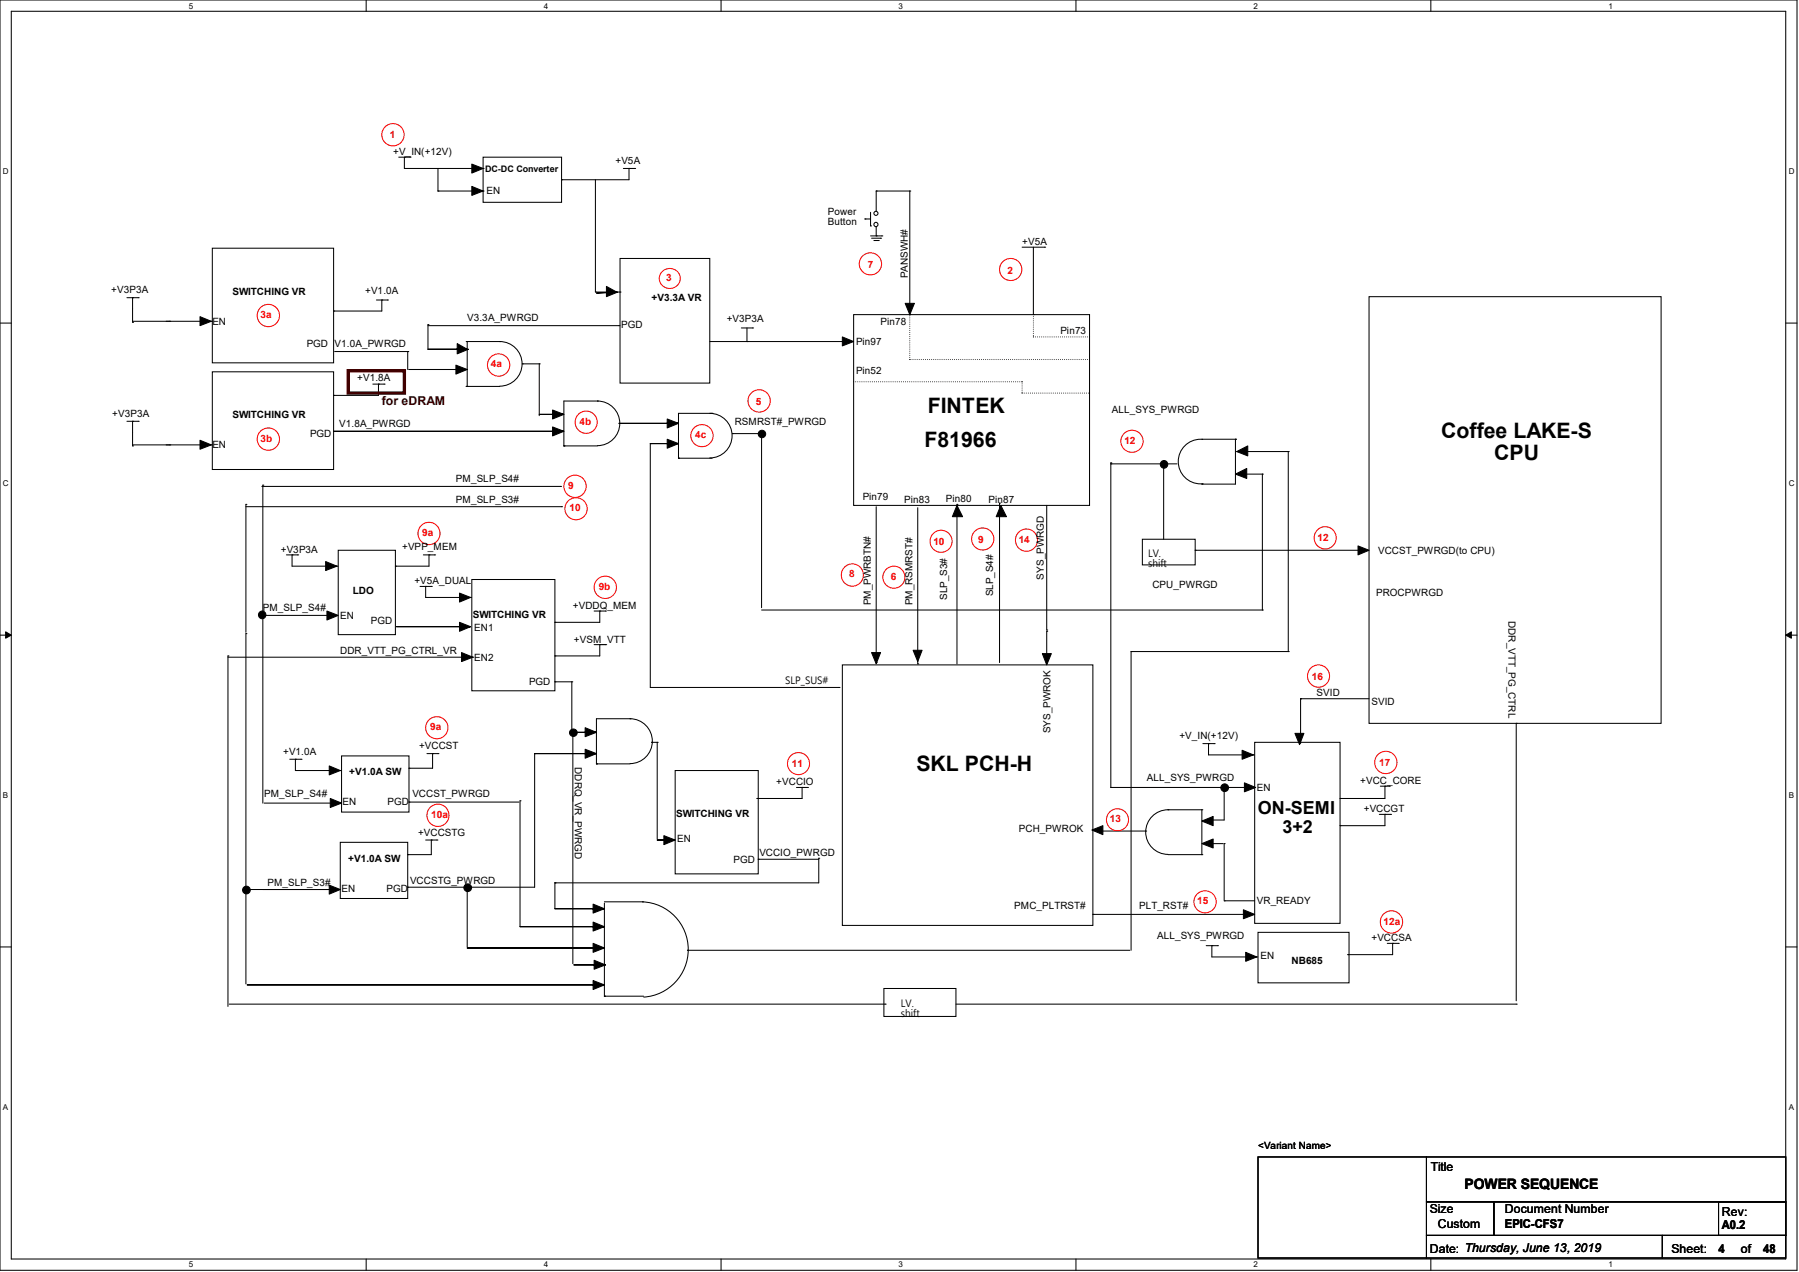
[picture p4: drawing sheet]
<svg xmlns="http://www.w3.org/2000/svg" width="297mm" height="210mm" viewBox="0 0 297 210" stroke-linecap="round" stroke-linejoin="round" font-family="sans-serif">
<path d="M0 0h296.7v209.7h-296.7zM1.9 1.9h292.9v206h-292.9z" fill="none" stroke="#000" stroke-width=".17"/>
<g fill="#fff">
<path d="M31.2 .2h.7v1.5h-.7z"/>
<path d="M31.2 208.1h.7v1.4h-.7z"/>
</g>
<path d="M60.5 0v1.9M60.5 207.9v1.8" fill="none" stroke="#000" stroke-width=".17"/>
<g fill="#fff">
<path d="M89.7 .2h.8v1.5h-.8z"/>
<path d="M89.7 208.1h.8v1.4h-.8z"/>
</g>
<path d="M119 0v1.9M119 207.9v1.8" fill="none" stroke="#000" stroke-width=".17"/>
<g fill="#fff">
<path d="M148.3 .2h.8v1.5h-.8z"/>
<path d="M148.3 208.1h.8v1.4h-.8z"/>
</g>
<path d="M177.6 0v1.9M177.6 207.9v1.8" fill="none" stroke="#000" stroke-width=".17"/>
<g fill="#fff">
<path d="M206.9 .2h.7v1.5h-.7z"/>
<path d="M206.9 208.1h.7v1.4h-.7z"/>
</g>
<path d="M236.2 0v1.9M236.2 207.9v1.8" fill="none" stroke="#000" stroke-width=".17"/>
<g fill="#fff">
<path d="M265.5 .2h.7v1.5h-.7z"/>
<path d="M265.5 208.1h.7v1.4h-.7z"/>
<path d="M.5 27.6h.9v1.5h-.9z"/>
<path d="M295.3 27.6h.9v1.5h-.9z"/>
<path d="M.5 79.1h.9v1.5h-.9z"/>
<path d="M295.3 79.1h.9v1.5h-.9z"/>
</g>
<path d="M0 53.3h1.9M294.8 53.3h1.9" fill="none" stroke="#000" stroke-width=".17"/>
<g fill="#fff">
<path d="M.5 130.6h.8v1.5h-.8z"/>
<path d="M295.3 130.6h.8v1.5h-.8z"/>
</g>
<path d="M0 104.9h1.9M294.8 104.9h1.9" fill="none" stroke="#000" stroke-width=".17"/>
<path d="M.9 104.3l1 .6-1 .5zM294.8 104.9l.9-.6v1.1z" fill="#000" stroke="#000" stroke-width=".17"/>
<g fill="#fff">
<path d="M.5 182.1h.8v1.5h-.8z"/>
<path d="M295.3 182.1h.8v1.5h-.8z"/>
</g>
<g fill="none" stroke="#000" stroke-width=".17">
<path d="M65.8 26h1.9M66.8 26h.1M66.8 26v1.8h13M67.7 26h.1M72.3 31.5h.1M72.3 31.5h7.5M72.3 27.8v3.7M79.8 26h12.9v7.4h-12.9zM79.8 27.8h.1M79.8 31.5h.1M92.7 29.7h.1M98.3 29.7v18.5"/>
<path d="M102.9 27.8h1.9M103.8 27.8h.1M103.8 27.8v1.9h-11.1M104.8 27.8h.1M142.8 36.2h.1M142.8 36.2h.9M143.7 37.3h.1M143.7 38.9h1.9M143.7 35.1v2.2M143.9 39.3h1.5M144.3 39.7h.7M144.7 31.5h.1"/>
<path d="M144.7 38.9h.1M144.7 31.5v3.4M144.7 37.5v1.4M144.7 31.5h5.5M145 39.7h.1M145.4 39.3h.1M145.6 38.9h.1M150.2 31.5h.1M150.2 31.5v20.4M21 49.1h1.8M21.9 53.2h.1M21.9 49.1h.1"/>
<path d="M21.9 49.1v4.1M21.9 53h13M22.8 49.1h.1M28 53h.1M34.9 53h.1M35.1 41h20v18.9h-20zM55.1 51.4h.1M55.2 58h12.1M62.1 49.5h1.9M63 49.5h.1M63 49.5v1.9h-7.9M64 49.5h.1"/>
<path d="M67.3 58h.1M67.3 58v3M70.7 53.6h.1M70.7 53.8h31.5M70.7 53.6v4.1M77 56.4h5.5M77.1 56.4v7.4M82.5 56.4h.1M82.5 56.4a3.7 3.7 0 0 1 3.7 3.7 3.7 3.7 0 0 1-3.7 3.7M98.3 48.2h.1M98.5 48.2h3.9M102.2 53.8h.1"/>
<path d="M102.4 42.7h14.8v20.5h-14.8zM102.4 48.2h.1M117.2 56.4h23.2M122.4 54.1h1.8M123.3 56.4h.1M123.3 54.1v2.3M124.2 54.1h.1M140.4 56.4h.1M140.9 51.9h39v31.5h-39zM150.2 51.9h.1M168.7 40.8h3.8M170.6 51.9h.1"/>
<path d="M170.6 40.8v11.1M172.5 40.8h.1M226 49h48.2v70.4h-48.2zM21 69.6h1.8M21.9 69.6h.1M21.9 73.6h.1M21.9 73.4h13M21.9 69.6v4M22.8 69.6h.1M28 73.4h.1M34.9 73.4h.1M35.1 61.4h20v16.1h-20z"/>
<path d="M55.1 65.3h.1M61.6 63.4h1.8M62.5 63.4h.1M62.5 63.4v1.9h-7.4M63.4 63.4h.1M77 63.8h.1M77 63.8h5.5M77.1 63.8h.1M86.2 60.1h.1M86.2 60.1h2.8M89 60.1h.1M89 60.1v8.5"/>
<path d="M93.1 73.6h.1M93.1 73.6h5.5M98.6 66.2h.1M98.6 66.2a3.7 3.7 0 0 1 3.7 3.7 3.7 3.7 0 0 1-3.7 3.7M98.6 66.2h-5.5v7.4M107.4 73.2h.1M107.4 73.2v40.3h31.1M112 75.6h.1M112 75.6h5.6M117.2 68.2a3.7 3.7 0 0 1 3.7 3.7 3.7 3.7 0 0 1-3.7 3.7M117.6 68.2h.1M117.6 68.2h-5.6v7.4"/>
<path d="M120.9 71.6h.1M120.9 71.6h4.4M125.7 71.8h.1M125.7 71.8v28.5M183.4 76.6h.1M183.4 76.4h.1M183.4 76.6h10.9M183.4 76.4v53.6M192.1 76.8h.1M192.1 76.8v12.2M198.4 79.9h.1M198.4 72.5h5.6"/>
<path d="M198.5 72.5a3.7 3.7 0 0 0-4 3.7 3.7 3.7 0 0 0 4.1 3.7M204 72.5h.1M204 72.5v7.4h-5.6M204.2 74.5h.1M204.2 74.5h8.5M205.3 78.3h.1M205.3 78.3h3.1M208.4 78.3h.1M208.4 78.3v22.4M212.7 74.5h.1M212.7 74.5v33.1M40.6 83.3h.1"/>
<path d="M40.6 83.3v21.1M40.6 83.7h52.1M43.2 80.3h49.3M43.4 80.1h.1M43.4 80.1v21.2M47.3 91.6h1.8M48.2 91.6h.1M48.2 91.6v1.9h7.4M49.1 91.6h.1M55.6 93.5h.1M55.8 90.8h9.5v14h-9.5zM65.3 93.5h.1"/>
<path d="M69.3 96.8h1.9M69.9 91.6h1.9M70.3 96.8h.1M70.3 96.8v1.8h7.4M70.8 91.6h.1M70.8 91.6v1.9h-5.5M71.2 96.8h.1M71.8 91.6h.1M77.7 98.6h.1M77.9 95.7h13.7v18.3h-13.7zM92.5 80.3h.1M92.7 83.7h.1"/>
<path d="M144.7 83.7v25.7M151.5 83.8v25.8M158 83.3h.1M158 83.3v26.3M165 83.1h.1M165 83.1v26.3M172.8 83.4v20.6M188.6 89h8.7v4.3h-8.7zM197.3 90.8h.1M197.3 90.8h28.5M37.6 108.3h.1M37.6 108.3v57.9"/>
<path d="M37.6 108.5h40.5M40.6 104.6h.1M40.6 104.6v42.3M43.4 101.4h.1M43.4 101.6h11.8M43.4 101.4v31.2M55.2 101.6h.1M78.1 108.5h.1M91.6 108.3h.1M91.6 102.7h.1M91.6 112.6h.1M91.6 112.6h2.8"/>
<path d="M94.4 112.6h.1M94.4 112.6v8.5M98.1 100.9h1.8M98.1 106.4h1.8M99 100.9h.1M99 106.4h.1M99 106.4v1.9h-7.4M99 100.9v1.8h-7.4M99.9 100.9h.1M99.9 106.4h.1M104 118.7a3.7 3.7 0 0 1 3.7 3.7 3.7 3.7 0 0 1-3.7 3.7M104 118.7h.1"/>
<path d="M104 118.7h-5.5v7.4M125.7 100.7h82.7M138.5 113.5h.1M139.1 109.8h41.3v43h-41.3zM144.7 109.4h.1M151.5 109.6h.1M172.8 104h.1M172.8 104.2h.1M172.8 104.2v5.4M186.7 107.6h.1M186.7 107.6v49.3M186.7 107.6h26"/>
<path d="M208.4 100.7h.1M212.7 107.6h.1M214.7 115.4h.1M214.7 115.4h11.3M214.7 115.4v7.4M250.3 119.4h.1M250.3 119.4v45.8M43.6 132.6h12.4M47.8 125.3h1.9M48.8 125.3h.1M48.8 125.3v1.9h7.4M49.7 125.3h.1"/>
<path d="M56 132.6h.1M56.2 139.1h11.1v9.2h-11.1zM56.2 127.2h.1M56.4 124.8h11.1v9.3h-11.1zM67.5 132.4h.1M67.5 126.8h.1M67.5 132.4h18.2M70.3 138.7h1.8M70.5 124.4h1.8M71.2 138.7h.1M71.2 138.7v2.4h-3.9M71.4 124.4h.1"/>
<path d="M71.4 124.4v2.4h-3.9M72.1 138.7h.1M72.3 124.4h.1M85.9 132.2h.1M85.9 132.2v20.8M88.3 124.4h.1M88.3 124.4v22.1h-21M94.6 120.9h.1M94.6 120.9v38.2M98.5 126.1h.1M98.5 126.1h5.5M107.6 122.6h.1"/>
<path d="M107.6 122.6h.9M108.5 122.6h.1M108.5 122.6v15.9M111.5 127.2h13.7v17.1h-13.7zM125 131.8h.1M131.5 130h1.8M132.4 130h.1M132.4 130v1.8h-7.4M133.3 130h.1M181.7 137.2h7.4M183.4 130h.1M183.4 130h23.7"/>
<path d="M189.1 137.2h.1M192.8 133.7a3.7 3.7 0 0 0-3.7 3.7 3.7 3.7 0 0 0 3.7 3.7M192.8 133.7h.1M192.8 133.7h5.6M198.4 133.7h.1M198.4 133.7v7.4M198.6 122.8h1.8M199.5 135.4h.1M199.5 122.8h.1M199.5 122.8v1.8h7.4M199.9 139.3h.1M199.9 139.3h2"/>
<path d="M200.4 122.8h.1M202.1 130.3h.1M202.1 139.3h.1M202.1 130.3v5.1h-2.6M202.1 139.3v9.2M206.9 124.6h.1M207.1 122.6h14.1v29.8h-14.1zM221.2 131.8h.1M221.2 136.3h.1M227.7 134.5h1.9M227.9 129.8h1.5M228.6 129.8h.1"/>
<path d="M228.6 134.5h.1M228.6 129.8v2h-7.4M228.6 134.5v1.8h-7.4M229.4 129.8h.1M229.6 134.5h.1M0 156.3h1.9M40.6 147.2h.1M40.6 147.2v15.2M40.8 146.9h15M55.6 146.9h.1M55.8 146.9h.1M67.3 141.1h.1"/>
<path d="M67.3 146.5h.1M77.1 146.9h.1M77.1 146.9v9.4M91.6 145.8h.1M91.6 145.8v4.2M99.8 148.9h6.3M99.8 149.1v15.4M106.1 148.9h.1M106.1 148.9a7.9 7.9 0 0 1 7.5 7.8 7.9 7.9 0 0 1-7.3 7.9M113.5 156.9h.1M113.5 156.9h73M125.2 141.9h.1"/>
<path d="M125.2 141.9h10M135.2 141.7h.1M135.2 141.7v4.1h-43.6M180.4 151h.1M180.4 151h25.6M192.8 141.1h5.6M198.4 141.1h.1M199.1 156.1h1.9M200.1 156.1h.1M200.1 156.1v1.9h7.4M201 156.1h.1M202.1 148.7h.1"/>
<path d="M202.1 148.7h5M207.5 158h.1M207.7 153.9h15v8.4h-15zM222.5 157.6h.1M229 155.7h1.8M229.9 155.7h.1M229.9 155.7v1.9h-7.4M230.8 155.7h.1M294.8 156.3h1.9M37.8 165.8h108.3M99.8 164.5h.1M99.8 164.5h6.5"/>
<path d="M145.9 163.2h11.9v4.6h-11.9zM146.1 165.8h.1M157.8 165.8h92.5M250.3 165.8h.1M207.7 191h27.8v16.7h-27.8zM235.5 198.4h11.1v5.6h-11.1zM235.5 191h59.3v7.4h-59.3zM246.6 198.4h48.2v5.6h-48.2zM283.7 198.4h11.1v5.6h-11.1zM235.5 204h38.9v3.7h-38.9zM274.4 204h20.4v3.7h-20.4z"/>
<circle cx="144.6" cy="37.1" r=".35"/>
<circle cx="144.6" cy="35.2" r=".34"/>
</g>
<g fill="#000" stroke="#000" stroke-width=".17">
<path d="M77.9 27.1l1.9 .7-1.9 .8z" fill-rule="evenodd"/>
<path d="M77.9 30.8l1.9 .7-1.9 .8z" fill-rule="evenodd"/>
<path d="M33 52.3l1.9 .7-1.9 .8z" fill-rule="evenodd"/>
<path d="M70.7 57.7h6.6l-1.8 .7v-1.7l1.6 1z" fill-rule="evenodd"/>
<path d="M98.5 48.4l3.5-.2-1.9 .8v-1.7l1.7 .9z" fill-rule="evenodd"/>
<path d="M139.1 55.6l1.8 .8-1.8 .7z" fill-rule="evenodd"/>
<path d="M149.4 50.1h1.6l-.8 1.8z" fill-rule="evenodd"/>
<path d="M33 72.7l1.9 .7-1.9 .8z" fill-rule="evenodd"/>
<path d="M55.1 71.2h38l-1.9 .8v-1.5l1.9 .7z" fill-rule="evenodd"/>
<path d="M67.5 61h9.6l-1.8 .8v-1.5l1.8 .7z" fill-rule="evenodd"/>
<path d="M89 68.4h4.1l-1.9 .8v-1.5l1.9 .7z" fill-rule="evenodd"/>
<path d="M102.2 69.9h9.8l-1.8 .8v-1.5l1.8 .7z" fill-rule="evenodd"/>
<path d="M107.4 73.2h4.6l-1.8 .8v-1.5l1.8 .7z" fill-rule="evenodd"/>
<path d="M204 78.3l1.8-1v1.7z" fill-rule="evenodd"/>
<path d="M204.2 74.5l1.8-.9v1.7z" fill-rule="evenodd"/>
<path d="M53.8 92.7l1.8 .8-1.8 .7z" fill-rule="evenodd"/>
<path d="M75.9 97.9l1.8 .7-1.8 .8z" fill-rule="evenodd"/>
<path d="M158 83.4l.9 1.9h-1.7z" fill-rule="evenodd"/>
<path d="M165.2 83.4l1 1.9h-1.7z" fill-rule="evenodd"/>
<path d="M224.2 90.1l1.8 .7-1.8 .8z" fill-rule="evenodd"/>
<path d="M54 100.9l1.8 .7-1.8 .8z" fill-rule="evenodd"/>
<path d="M65.4 103.5h12.3l-1.8 .7v-1.5l1.8 .8z" fill-rule="evenodd"/>
<path d="M76.2 107.7l1.9 .8-1.9 .7z" fill-rule="evenodd"/>
<path d="M143.9 107.7h1.5l-.7 1.9z" fill-rule="evenodd"/>
<path d="M150.7 107.4h1.5l-.7 1.8z" fill-rule="evenodd"/>
<path d="M172.1 107.9h1.5l-.8 1.9z" fill-rule="evenodd"/>
<path d="M54.4 126.4l1.8 .8-1.8 .7z" fill-rule="evenodd"/>
<path d="M54.5 131.8l1.9 .8-1.9 .7z" fill-rule="evenodd"/>
<path d="M88.3 124.4h10.2l-1.9 .8v-1.5l1.9 .7z" fill-rule="evenodd"/>
<path d="M94.4 120.9h4.1l-1.9 .7v-1.5l1.9 .8z" fill-rule="evenodd"/>
<path d="M108.5 138.7h3l-1.9 .7v-1.4l1.9 .7z" fill-rule="evenodd"/>
<path d="M180.3 137l1.8-.7v1.5z" fill-rule="evenodd"/>
<path d="M198.4 135.6l1.9-.8v1.5z" fill-rule="evenodd"/>
<path d="M198.4 139.3l1.9-.8v1.5z" fill-rule="evenodd"/>
<path d="M205.1 123.9l1.8 .7-1.8 .7z" fill-rule="evenodd"/>
<path d="M205.4 129.2l1.9 .8-1.9 .7z" fill-rule="evenodd"/>
<path d="M213.8 121.1h1.5l-.8 1.8z" fill-rule="evenodd"/>
<path d="M54.4 146.1l1.8 .8-1.8 .7z" fill-rule="evenodd"/>
<path d="M77.1 156.5h22.7l-1.9 .7v-1.5l1.9 .8z" fill-rule="evenodd"/>
<path d="M85.9 153h13.9l-1.9 .7v-1.5l1.9 .8z" fill-rule="evenodd"/>
<path d="M91.6 150h8.2l-1.9 .7v-1.4l1.9 .7z" fill-rule="evenodd"/>
<path d="M94.7 159.3h5.2l-1.8 .7v-1.5l1.8 .8z" fill-rule="evenodd"/>
<path d="M205.3 150.2l1.8 .8-1.8 .7z" fill-rule="evenodd"/>
<path d="M205.7 157.2l1.8 .8-1.8 .7z" fill-rule="evenodd"/>
<path d="M40.8 162.6h59l-1.9 .8v-1.5l1.9 .7z" fill-rule="evenodd"/>
<circle cx="125.8" cy="71.6" r=".61"/>
<circle cx="192.2" cy="76.7" r=".62"/>
<circle cx="43.3" cy="101.5" r=".62"/>
<circle cx="94.7" cy="121" r=".63"/>
<circle cx="202.2" cy="130" r=".64"/>
<circle cx="40.7" cy="146.9" r=".64"/>
<circle cx="77.2" cy="146.6" r=".64"/>
</g>
<g fill="none" stroke="#f00" stroke-width=".17">
<circle cx="64.9" cy="22.2" r="1.84"/>
<circle cx="44.3" cy="52.1" r="1.84"/>
<circle cx="110.6" cy="46" r="1.7"/>
<circle cx="143.7" cy="43.6" r="1.83"/>
<circle cx="166.9" cy="44.5" r="1.83"/>
<circle cx="44.3" cy="72.5" r="1.84"/>
<circle cx="82.3" cy="60.3" r="1.84"/>
<circle cx="96.8" cy="69.7" r="1.83"/>
<circle cx="115.9" cy="71.9" r="1.83"/>
<circle cx="125.3" cy="66.2" r="1.84"/>
<circle cx="186.9" cy="72.9" r="1.83"/>
<circle cx="70.8" cy="88.1" r="1.83"/>
<circle cx="94.9" cy="80.3" r="1.84"/>
<circle cx="95.1" cy="84" r="1.83"/>
<circle cx="99.9" cy="97" r="1.84"/>
<circle cx="140.7" cy="94.9" r="1.83"/>
<circle cx="147.6" cy="95.3" r="1.82"/>
<circle cx="155.4" cy="89.4" r="1.82"/>
<circle cx="162.3" cy="89" r="1.83"/>
<circle cx="169.4" cy="89.2" r="1.83"/>
<circle cx="218.8" cy="88.8" r="1.83"/>
<circle cx="217.7" cy="111.6" r="1.83"/>
<circle cx="72.1" cy="120.1" r="1.83"/>
<circle cx="72.3" cy="134.6" r="1.83"/>
<circle cx="131.8" cy="126.1" r="1.82"/>
<circle cx="184.5" cy="135.3" r="1.82"/>
<circle cx="228.8" cy="125.9" r="1.84"/>
<circle cx="199" cy="148.9" r="1.83"/>
<circle cx="229.7" cy="152.2" r="1.84"/>
</g>
<g fill="none" stroke="#000" stroke-width=".17" stroke-dasharray="0 .3">
<path d="M150.2 59.4h.1M150.2 59.4v-7.5M150.2 51.9h.1M170.6 51.9v3.7M170.6 55.6h.1M170.6 55.6h9.3M179.9 55.6h.1M179.9 59.4h-29.7M140.9 63h27.8M168.7 63h.1M168.7 63v1.9M168.7 64.9h.1"/>
<path d="M168.7 64.9h11.2M179.9 64.9h.1"/>
</g>
<path d="M57.5 61.2h9.3v3.7h-9.3z" fill="none" stroke="#400000" stroke-width=".55"/>
<g font-size="3.5">
<text x="153.2" y="68.2">FINTEK</text>
<text x="152.6" y="73.7">F81966</text>
<text x="237.9" y="72.3">Coffee LAKE-S</text>
<text x="246.7" y="75.9">CPU</text>
<text x="151.3" y="127.3">SKL PCH-H</text>
</g>
<g font-size="3">
<text x="207.7" y="134.4">ON-SEMI</text>
<text x="211.7" y="137.5">3+2</text>
</g>
<text font-size="2.4" x="241.8" y="196.3">POWER SEQUENCE</text>
<text font-size="2" fill="#400000" x="63" y="66.8">for eDRAM</text>
<g font-size="2">
<text x="236.2" y="193.3">Title</text>
<text x="236" y="200.3">Size</text>
<text x="237.4" y="202.7">Custom</text>
<text x="248.4" y="202.7">EPIC-CFS7</text>
<text x="248.5" y="200.3">Document Number</text>
<text x="284.3" y="202.9">A0.2</text>
<text x="284.3" y="200.7">Rev:</text>
<text x="236" y="206.8">Date: Thursday, June 13, 2019</text>
<text x="275.9" y="206.8">Sheet:</text>
<text x="283.7" y="206.8">4</text>
<text x="287.4" y="206.8">of</text>
<text x="291.1" y="206.8">48</text>
</g>
<g font-size="1.7" fill="#f00">
<text x="64.3" y="22.9">1</text>
<text x="110" y="46.4">3</text>
<text x="143.2" y="44.2">7</text>
<text x="166.3" y="45.3">2</text>
<text x="43" y="52.5">3a</text>
<text x="81" y="60.7">4a</text>
<text x="95.7" y="70.1">4b</text>
<text x="124.8" y="66.8">5</text>
<text x="43" y="72.9">3b</text>
<text x="114.8" y="72.3">4c</text>
<text x="185.6" y="73.3">12</text>
<text x="93.8" y="80.7">9</text>
<text x="69.7" y="88.5">9a</text>
<text x="94" y="84.4">10</text>
<text x="154.1" y="90">10</text>
<text x="161.5" y="89.6">9</text>
<text x="168.2" y="89.6">14</text>
<text x="217.5" y="89.2">12</text>
<text x="140.2" y="95.3">8</text>
<text x="147.1" y="95.7">6</text>
<text x="98.8" y="97.4">9b</text>
<text x="216.6" y="112.2">16</text>
<text x="71" y="120.6">9a</text>
<text x="130.7" y="126.7">11</text>
<text x="227.7" y="126.5">17</text>
<text x="71.2" y="135">10a</text>
<text x="183.2" y="135.8">13</text>
<text x="197.7" y="149.3">15</text>
<text x="228.4" y="152.7">12a</text>
</g>
<g font-size="1.7">
<text x="64.9" y="25.6">+V_IN(+12V)</text>
<text x="101.6" y="27.1">+V5A</text>
<text x="80.3" y="32.1">EN</text>
<text x="136.7" y="35.4">Power</text>
<text x="136.7" y="37.1">Button</text>
<text x="168.8" y="40.4">+V5A</text>
<text x="18.4" y="48.4">+V3P3A</text>
<text x="35.1" y="53.6">EN</text>
<text x="38.4" y="48.6">SWITCHING VR</text>
<text x="60.3" y="48.6">+V1.0A</text>
<text x="77.1" y="53">V3.3A_PWRGD</text>
<text x="107.6" y="49.7">+V3.3A VR</text>
<text x="120" y="53.2">+V3P3A</text>
<text x="145.4" y="53.6">Pin78</text>
<text x="50.6" y="57.3">PGD</text>
<text x="55.2" y="57.3">V1.0A_PWRGD</text>
<text x="102.5" y="54.1">PGD</text>
<text x="141.3" y="56.9">Pin97</text>
<text x="175.1" y="55.1">Pin73</text>
<text x="59" y="62.9">+V1.8A</text>
<text x="141.3" y="61.8">Pin52</text>
<text x="18.5" y="68.8">+V3P3A</text>
<text x="38.4" y="69">SWITCHING VR</text>
<text x="56" y="70.5">V1.8A_PWRGD</text>
<text x="121.3" y="70.1">RSMRST#_PWRGD</text>
<text x="183.6" y="68.2">ALL_SYS_PWRGD</text>
<text x="35.1" y="74">EN</text>
<text x="51.2" y="72.1">PGD</text>
<text x="75.3" y="83.1">PM_SLP_S3#</text>
<text x="75.3" y="79.5">PM_SLP_S4#</text>
<text x="142.4" y="82.5">Pin79</text>
<text x="149.3" y="83.1">Pin83</text>
<text x="156.1" y="82.9">Pin80</text>
<text x="163.2" y="83.1">Pin87</text>
<text x="46.4" y="91.2">+V3P3A</text>
<text x="66.4" y="90.8">+VPP_MEM</text>
<text x="189.5" y="91.9">LV.</text>
<text x="189.5" y="93.6">shift</text>
<text x="227.5" y="91.4">VCCST_PWRGD(to CPU)</text>
<text x="43.4" y="100.9">PM_SLP_S4#</text>
<text x="58.2" y="98.1">LDO</text>
<text x="68.4" y="96.4">+V5A_DUAL</text>
<text x="94.6" y="100.5">+VDDQ_MEM</text>
<text x="190.3" y="97.2">CPU_PWRGD</text>
<text x="227.2" y="98.5">PROCPWRGD</text>
<text x="56.2" y="107.9">DDR_VTT_PG_CTRL_VR</text>
<text x="56.2" y="102.2">EN</text>
<text x="61.2" y="103.1">PGD</text>
<text x="78.1" y="102">SWITCHING VR</text>
<text x="78.3" y="104.2">EN1</text>
<text x="94.8" y="106.1">+VSM_VTT</text>
<text x="78.3" y="109.1">EN2</text>
<text x="87.3" y="113.1">PGD</text>
<text x="129.6" y="112.9">SLP_SUS#</text>
<text x="217.4" y="115">SVID</text>
<text x="226.4" y="116.5">SVID</text>
<text x="46.7" y="124.6">+V1.0A</text>
<text x="69.2" y="123.7">+VCCST</text>
<text x="194.7" y="122">+V_IN(+12V)</text>
<text x="43.6" y="131.7">PM_SLP_S4#</text>
<text x="57.7" y="128">+V1.0A SW</text>
<text x="68.1" y="131.7">VCCST_PWRGD</text>
<text x="128.2" y="129.6">+VCCIO</text>
<text x="189.3" y="128.9">ALL_SYS_PWRGD</text>
<text x="207.5" y="130.6">EN</text>
<text x="224.6" y="129.4">+VCC_CORE</text>
<text x="56.6" y="133">EN</text>
<text x="64" y="133">PGD</text>
<text x="69" y="138">+VCCSTG</text>
<text x="111.6" y="134.8">SWITCHING VR</text>
<text x="168.2" y="137.4">PCH_PWROK</text>
<text x="225.1" y="134.1">+VCCGT</text>
<text x="57.5" y="142.3">+V1.0A SW</text>
<text x="111.8" y="139.1">EN</text>
<text x="121.1" y="142.4">PGD</text>
<text x="125.4" y="141.3">VCCIO_PWRGD</text>
<text x="44.2" y="146.3">PM_SLP_S3#</text>
<text x="56.4" y="147.2">EN</text>
<text x="63.8" y="147.2">PGD</text>
<text x="67.7" y="145.9">VCCSTG_PWRGD</text>
<text x="207.5" y="149.3">VR_READY</text>
<text x="167.4" y="150">PMC_PLTRST#</text>
<text x="188.1" y="150">PLT_RST#</text>
<text x="191" y="155">ALL_SYS_PWRGD</text>
<text x="226.4" y="155.4">+VCCSA</text>
<text x="208.1" y="158.4">EN</text>
<text x="213.2" y="159.1">NB685</text>
<text x="148.7" y="166.3">LV.</text>
<text x="148.7" y="168">shift</text>
<text x="207.7" y="189.7">&lt;Variant Name&gt;</text>
</g>
<g font-size="1.6">
<text x="149.9" y="46" transform="rotate(-90 149.9 46)">PANSWH#</text>
<text x="172.3" y="95.7" transform="rotate(-90 172.3 95.7)">SYS_PWRGD</text>
<text x="143.8" y="99.9" transform="rotate(-90 143.8 99.9)">PM_PWRBTN#</text>
<text x="150.6" y="99.9" transform="rotate(-90 150.6 99.9)">PM_RSMRST#</text>
<text x="156.4" y="99" transform="rotate(-90 156.4 99)">SLP_S3#</text>
<text x="164" y="98.5" transform="rotate(-90 164 98.5)">SLP_S4#</text>
<text x="249" y="102.5" transform="rotate(90 249 102.5)">DDR_VTT_PG_CTRL</text>
<text x="173.4" y="121.1" transform="rotate(-90 173.4 121.1)">SYS_PWROK</text>
<text x="94.9" y="126.7" transform="rotate(90 94.9 126.7)">DDRQ_VR_PWRGD</text>
</g>
<text font-size="1.5" x="80.1" y="28.4">DC-DC Converter</text>
<g font-size="1.3">
<text x="31.2" y="1.4">5</text>
<text x="89.8" y="1.4">4</text>
<text x="148.4" y="1.4">3</text>
<text x="207" y="1.4">2</text>
<text x="265.5" y="1.4">1</text>
<text x=".5" y="28.8">D</text>
<text x="295.3" y="28.8">D</text>
<text x=".5" y="80.3">C</text>
<text x="295.3" y="80.3">C</text>
<text x=".5" y="131.8">B</text>
<text x="295.3" y="131.8">B</text>
<text x=".5" y="183.3">A</text>
<text x="295.3" y="183.3">A</text>
<text x="31.2" y="209.3">5</text>
<text x="89.8" y="209.3">4</text>
<text x="148.4" y="209.3">3</text>
<text x="207" y="209.3">2</text>
<text x="265.5" y="209.3">1</text>
</g>
</svg>
